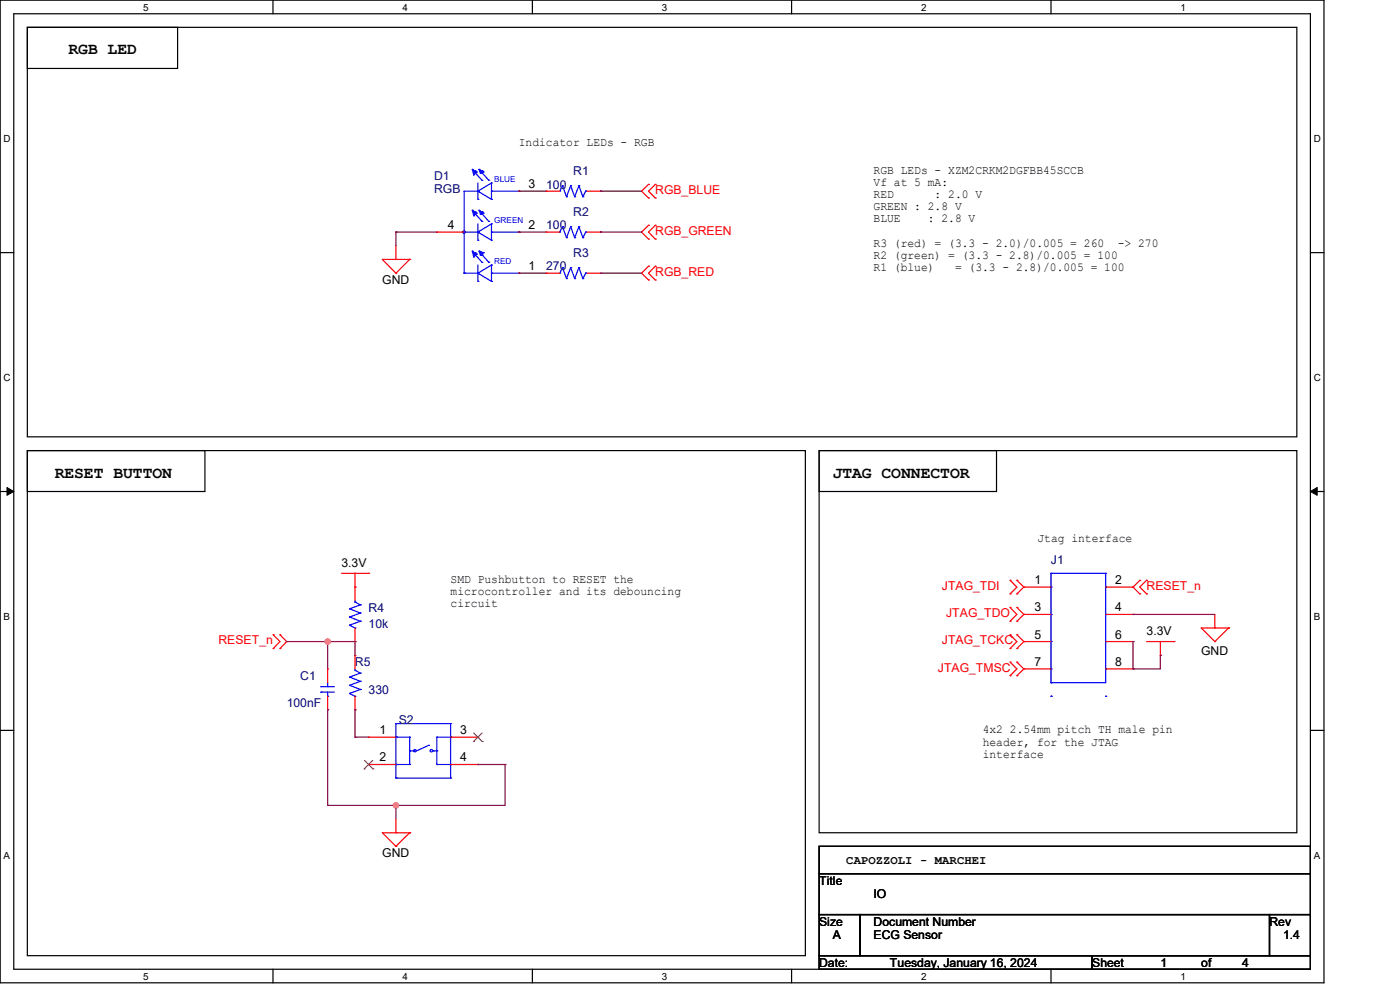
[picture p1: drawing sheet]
<svg xmlns="http://www.w3.org/2000/svg" width="297mm" height="210mm" viewBox="0 0 297 210" stroke-linecap="round" stroke-linejoin="round" font-family="sans-serif">
<path d="M0 0h280.9v208.5h-280.9zM2.9 2.9h275.1v202.7h-275.1z" fill="none" stroke="#000" stroke-width=".25"/>
<g fill="#fff">
<path d="M30.4 .3h1.1v2.4h-1.1z"/>
<path d="M30.4 205.9h1.1v2.3h-1.1z"/>
</g>
<path d="M57.9 0v2.9M57.9 205.6v2.9" fill="none" stroke="#000" stroke-width=".25"/>
<g fill="#fff">
<path d="M85.4 .3h1.1v2.4h-1.1z"/>
<path d="M85.4 205.9h1.1v2.3h-1.1z"/>
</g>
<path d="M112.9 0v2.9M112.9 205.6v2.9" fill="none" stroke="#000" stroke-width=".25"/>
<g fill="#fff">
<path d="M140.4 .3h1.2v2.4h-1.2z"/>
<path d="M140.4 205.9h1.2v2.3h-1.2z"/>
</g>
<path d="M167.9 0v2.9M167.9 205.6v2.9" fill="none" stroke="#000" stroke-width=".25"/>
<g fill="#fff">
<path d="M195.4 .3h1.2v2.4h-1.2z"/>
<path d="M195.4 205.9h1.2v2.3h-1.2z"/>
</g>
<path d="M223 0v2.9M223 205.6v2.9" fill="none" stroke="#000" stroke-width=".25"/>
<g fill="#fff">
<path d="M250.4 .3h1.2v2.4h-1.2z"/>
<path d="M250.4 205.9h1.2v2.3h-1.2z"/>
<path d="M.8 28.2h1.4v2.4h-1.4z"/>
<path d="M278.7 28.2h1.5v2.4h-1.5z"/>
<path d="M.8 78.9h1.4v2.3h-1.4z"/>
<path d="M278.7 78.9h1.5v2.3h-1.5z"/>
</g>
<path d="M0 53.6h2.9M278 53.6h2.9" fill="none" stroke="#000" stroke-width=".25"/>
<g fill="#fff">
<path d="M.8 129.6h1.3v2.3h-1.3z"/>
<path d="M278.7 129.6h1.4v2.3h-1.4z"/>
</g>
<path d="M0 104.3h2.9M278 104.3h2.9" fill="none" stroke="#000" stroke-width=".25"/>
<path d="M1.5 103.4l1.4 .9-1.4 .8zM278 104.3l1.4-.9v1.7z" fill="#000" stroke="#000" stroke-width=".21"/>
<g fill="#fff">
<path d="M.8 180.3h1.3v2.3h-1.3z"/>
<path d="M278.7 180.3h1.4v2.3h-1.4z"/>
</g>
<g fill="none" stroke="#000" stroke-width=".25">
<path d="M5.8 5.8h269.3v86.9h-269.3zM5.8 5.8h31.9v8.7h-31.9zM5.8 95.6h165.1v107.1h-165.1zM5.8 95.6h37.7v8.7h-37.7zM173.8 95.6h101.3v81.1h-101.3zM173.8 95.6h37.6v8.7h-37.6zM0 154.9h2.9M278 154.9h2.9M173.8 179.5h104.2v5.8h-104.2zM173.8 185.3h104.2v8.7h-104.2zM173.8 194h8.7v8.7h-8.7zM182.5 194h86.8v8.7h-86.8z"/>
<path d="M269.3 194h8.7v8.7h-8.7zM173.8 202.7h57.9v2.9h-57.9zM231.7 202.7h46.3v2.9h-46.3z"/>
</g>
<g fill="none" stroke="#f00" stroke-width=".25">
<path d="M137.6 39.1h.1M137.6 39.1l-1.5 1.5 1.5 1.4M139 39.1h.1M139 39.1l-1.4 1.5 1.4 1.4M84 55h.1M84 58h.1M84 52.2v2.8M86.9 55h.1M86.9 55h-5.8l2.9 3M86.9 55l-2.9 3M92.7 49.2h.1M92.7 49.2h5.8"/>
<path d="M110.1 58h.1M110.1 49.2h.1M110.1 40.6h.1M115.9 58h.1M115.9 49.2h.1M115.9 40.6h.1M115.9 49.2h2.8M115.9 58h2.8M115.9 40.6h2.8M124.5 49.2h2.9M124.5 58h2.9M124.5 40.6h2.9"/>
<path d="M127.4 58h.1M127.4 49.2h.1M127.4 40.6h.1M137.6 42h.1M137.6 56.5h.1M137.6 59.4h.1M137.6 47.8h.1M137.6 50.7h.1M137.6 56.5l-1.5 1.5 1.5 1.4M137.6 47.8l-1.5 1.4 1.5 1.5M139 42h.1M139 59.4h.1"/>
<path d="M139 56.5h.1M139 50.7h.1M139 47.8h.1M139 56.5l-1.4 1.5 1.4 1.4M139 47.8l-1.4 1.4 1.4 1.5M58 134.7h.1M58 137.6h.1M58 134.7l1.4 1.4-1.4 1.5M59.4 137.6h.1M59.4 134.7h.1M59.4 134.7l1.4 1.4-1.4 1.5M72.4 121.6h5.8"/>
<path d="M75.3 124.5h.1M75.3 139h.1M75.3 136.1h.1M75.3 121.6v5.8M75.3 133.2v2.9M75.3 139v2.9M78.2 121.6h.1M214.3 123.1h.1M214.3 126h.1M214.3 128.9h.1M214.3 131.8h.1M214.3 134.7h.1"/>
<path d="M214.3 137.6h.1M214.3 123.1l1.4 1.4-1.4 1.5M214.3 128.9l1.4 1.4-1.4 1.5M214.3 134.7l1.4 1.4-1.4 1.5M215.7 126h.1M215.7 123.1h.1M215.7 131.8h.1M215.7 128.9h.1M215.7 137.6h.1M215.7 134.7h.1M215.7 123.1l1.5 1.4M215.7 128.9l1.5 1.4"/>
<path d="M215.7 134.7l1.5 1.4M217.2 124.5h.1M217.2 130.3h.1M217.2 136.1h.1M217.2 136.1h5.8M217.2 124.5l-1.5 1.5M217.2 130.3l-1.5 1.5M217.2 136.1l-1.5 1.5M217.2 124.5h5.8M217.2 130.3h5.8M234.6 136.1h5.8M234.6 124.5h5.8"/>
<path d="M234.6 130.3h5.8M240.4 124.5h.1M240.4 130.3h.1M240.4 136.1h.1M240.4 124.5l1.4 1.5M241.8 123.1h.1M241.8 126h.1M241.8 123.1l-1.4 1.4M243.2 126h.1M243.2 123.1h.1M243.2 136.1h5.8M243.2 123.1l-1.4 1.4 1.4 1.5"/>
<path d="M246.2 139h.1M246.2 136.1v2.9M249 136.1h.1M257.7 133.2h.1M257.7 136.1h.1M257.7 130.3v2.9M260.6 133.2h.1M260.6 133.2h-5.8l2.9 2.9M260.6 133.2l-2.9 2.9M69.5 141.9h.1M69.5 150.6h.1M69.5 141.9v2.9"/>
<path d="M69.5 147.7v2.9M75.3 150.6h.1M75.3 147.7v2.9M78.2 156.4h.1M78.2 156.4h5.8M95.6 156.4h5.8M101.4 156.4h.1M214.3 140.5h.1M214.3 143.3h.1M214.3 140.5l1.4 1.4-1.4 1.4M215.7 143.3h.1M215.7 140.5h.1"/>
<path d="M215.7 140.5l1.5 1.4M217.2 141.9h.1M217.2 141.9l-1.5 1.4M217.2 141.9h5.8M234.6 141.9h5.8M240.4 141.9h.1M78.2 162.2h.1M78.2 162.2h5.8M84 176.7h.1M84 179.5h.1M84 173.8v2.9M86.9 176.7h.1"/>
<path d="M86.9 176.7h-5.8l2.9 2.8M86.9 176.7l-2.9 2.8M95.6 162.2h5.8M101.4 162.2h.1"/>
</g>
<g fill="none" stroke="#00f" stroke-width=".25">
<path d="M100.2 35.9h.1M100.2 35.9l2 2.3M100.2 35.9l.9 .6M100.2 35.9l.3 1.2M100.5 37.1h.1M100.5 36.2h.1M100.5 36.2v.9M100.5 36.2h.3M100.8 36.2h.1M100.8 36.5h.1M100.8 36.5h.3M101.1 36.5h.1"/>
<path d="M101.1 36.5l-.6 .6M101.4 38.8v3.5M101.6 35.9h.1M101.6 35.9l2.1 2.3M101.6 35.9l.9 .6M101.6 35.9l.3 .9M101.9 36.8h.1M101.9 36.2h.1M101.9 36.2h.3M101.9 36.2v.6M102.2 38.2h.1M102.2 36.2h.1"/>
<path d="M102.2 36.2l.3 .3M102.5 36.5h.1M102.5 36.5l-.6 .3M103.7 38.2h.1M104.3 38.8h.1M104.3 38.8v3.5M104.3 38.8l-2.9 1.8M119.3 39.4h.1M119.3 39.4l.9 2.3M119.3 39.4l-.6 1.2M121.1 39.4h.1M121.1 39.4l.8 2.3"/>
<path d="M121.1 39.4l-.9 2.3M122.8 39.4h.1M122.8 39.4l.9 2.3M122.8 39.4l-.9 2.3M98.5 58h.1M98.5 49.2h.1M98.5 49.2h2.9M98.5 58h2.9M100.2 44.6h.1M100.2 53.3h.1M100.2 44.6l2 2.3M100.2 44.6l.9 .6"/>
<path d="M100.2 44.6l.3 1.2M100.2 53.3l2 2.3M100.2 53.3l.9 .6M100.2 53.3l.3 1.2M100.5 45.8h.1M100.5 44.9h.1M100.5 54.5h.1M100.5 53.6h.1M100.5 44.9v.9M100.5 53.6v.9M100.5 44.9h.3M100.5 53.6h.3"/>
<path d="M100.8 44.9h.1M100.8 45.2h.1M100.8 53.6h.1M100.8 53.9h.1M100.8 45.2h.3M100.8 53.9h.3M101.1 45.2h.1M101.1 53.9h.1M101.1 45.2l-.6 .6M101.1 53.9l-.6 .6M101.4 40.6h.1M101.4 42.3h.1"/>
<path d="M101.4 49.2h.1M101.4 51h.1M101.4 58h.1M101.4 59.7h.1M101.4 40.6h-2.9v17.4M101.4 40.6l2.9 1.7M101.4 47.5v3.5M101.4 56.2v3.5M101.4 49.2l2.9 1.8M101.4 58l2.9 1.7M101.6 44.6h.1M101.6 53.3h.1"/>
<path d="M101.6 44.6l2.1 2.3M101.6 44.6l.9 .6M101.6 44.6l.3 .9M101.6 53.3l2.1 2.3M101.6 53.3l.9 .3M101.6 53.3l.3 .9M101.9 45.5h.1M101.9 44.9h.1M101.9 54.2h.1M101.9 53.6h.1M101.9 44.9v.6M101.9 53.6v.6"/>
<path d="M101.9 44.9h.3M101.9 53.6h.3M102.2 46.9h.1M102.2 44.9h.1M102.2 55.6h.1M102.2 53.6h.1M102.2 44.9l.3 .3M102.2 53.6l.3 .3M102.5 45.2h.1M102.5 53.6h.1M102.5 45.2l-.6 .3M102.5 53.6l-.6 .6"/>
<path d="M103.7 46.9h.1M103.7 55.6h.1M104.3 42.3h.1M104.3 51h.1M104.3 47.5h.1M104.3 59.7h.1M104.3 56.2h.1M104.3 58h.1M104.3 49.2h.1M104.3 40.6h.1M104.3 47.5v3.5M104.3 56.2v3.5"/>
<path d="M104.3 47.5l-2.9 1.7M104.3 56.2l-2.9 1.8M104.3 40.6h5.8M104.3 49.2h5.8M104.3 58h5.8M118.7 58h.1M118.7 49.2h.1M118.7 40.6h.1M119.3 56.8h.1M119.3 48.1h.1M119.3 56.8l.9 2.3M119.3 56.8l-.6 1.2"/>
<path d="M119.3 48.1l.9 2.3M119.3 48.1l-.6 1.1M120.2 59.1h.1M120.2 50.4h.1M120.2 41.7h.1M121.1 56.8h.1M121.1 48.1h.1M121.1 56.8l.8 2.3M121.1 56.8l-.9 2.3M121.1 48.1l.8 2.3M121.1 48.1l-.9 2.3M121.9 59.1h.1"/>
<path d="M121.9 50.4h.1M121.9 41.7h.1M122.8 56.8h.1M122.8 48.1h.1M122.8 56.8l.9 2.3M122.8 56.8l-.9 2.3M122.8 48.1l.9 2.3M122.8 48.1l-.9 2.3M123.7 59.1h.1M123.7 50.4h.1M123.7 41.7h.1M124.2 58h.1"/>
<path d="M124.2 49.2h.1M124.2 40.6h.1M124.2 40.6h.3M124.2 49.2h.3M124.2 58h.3M124.2 58l-.5 1.1M124.2 49.2l-.5 1.2M124.2 40.6l-.5 1.1M74.2 129.2h.1M74.2 130.9h.1M74.2 132.6h.1M74.2 129.2l2.3 .8"/>
<path d="M74.2 130.9l2.3 .9M74.2 132.6l1.1 .6M75.3 133.2h.1M75.3 127.7h.1M75.3 127.4v.3M75.3 127.7l1.2 .6M76.5 128.3h.1M76.5 130h.1M76.5 131.8h.1M76.5 128.3l-2.3 .9M76.5 130l-2.3 .9M76.5 131.8l-2.3 .8"/>
<path d="M223 121.6h.1M223 124.5h.1M223 130.3h.1M223 136.1h.1M223 121.6h11.6M223 121.6v23.2M234.6 121.6h.1M234.6 124.5h.1M234.6 130.3h.1M234.6 136.1h.1M234.6 121.6v23.2h-11.6M68.1 145.7h.1"/>
<path d="M68.1 146.8h.1M68.1 145.7h2.9M68.1 146.8h2.9M69.5 147.7h.1M69.5 145.7h.1M69.5 144.8v.9M69.5 146.8v.9M74.2 143.6h.1M74.2 145.4h.1M74.2 147.1h.1M74.2 143.6l2.3 .9M74.2 145.4l2.3 .9"/>
<path d="M74.2 147.1l1.1 .6M75.3 147.7h.1M75.3 142.2h.1M75.3 142.2l1.2 .6M75.3 141.9v.3M76.5 142.8h.1M76.5 144.5h.1M76.5 146.3h.1M76.5 142.8l-2.3 .8M76.5 144.5l-2.3 .9M76.5 146.3l-2.3 .8M84 156.4h.1"/>
<path d="M84 153.5h.1M84 153.5h11.6M84 153.5v11.6M84 156.4h2.9M86.9 156.4h.1M86.9 159.3h.1M86.9 156.4v5.8M86.9 159.3h.9M87.8 159.3h.1M90.9 158.1h.1M90.9 158.1l-2.6 1.2M91.8 159.3h.1"/>
<path d="M91.8 159.3h.9M92.7 156.4h.1M92.7 159.3h.1M92.7 156.4h2.9M92.7 156.4v5.8M95.6 153.5h.1M95.6 156.4h.1M95.6 153.5v11.6M223 141.9h.1M223 147.7h.1M223 144.8h.1M234.6 141.9h.1"/>
<path d="M234.6 147.7h.1M84 165.1h.1M84 162.2h.1M84 165.1h11.6M84 162.2h2.9M86.9 162.2h.1M92.7 162.2h.1M92.7 162.2h2.9M95.6 162.2h.1M95.6 165.1h.1"/>
<circle cx="88" cy="159.3" r=".27"/>
<circle cx="91.5" cy="159.3" r=".27"/>
</g>
<circle cx="98.5" cy="49.2" r=".27" fill="#00f" stroke="#00f" stroke-width=".25"/>
<path d="M100.5 157.3h.1M100.5 155.5l1.8 1.8M102.3 155.5l-1.8 1.8M102.3 157.3h.1M77.3 163.1h.1M77.3 161.3l1.8 1.8M79.1 161.3l-1.8 1.8M79.1 163.1h.1" fill="none" stroke="#804000" stroke-width=".21"/>
<g fill="none" stroke="#800040" stroke-width=".25">
<path d="M84 49.2h.1M84 49.2h8.7M84 49.2v3M110.1 58h.1M110.1 49.2h.1M110.1 40.6h.1M110.1 40.6h5.8M110.1 49.2h5.8M110.1 58h5.8M127.4 40.6h.1M127.4 49.2h.1M127.4 58h.1"/>
<path d="M127.4 40.6h8.7M127.4 49.2h8.7M127.4 58h8.7M60.8 136.1h.1M60.8 136.1h14.5M69.5 136.1h.1M69.5 136.1v5.8M75.3 136.1h.1M75.3 136.1v2.9M240.4 130.3h.1M240.4 136.1h.1M240.4 130.3h17.3"/>
<path d="M240.4 136.1v5.8M246.2 139h.1M246.2 139v2.9h-5.8M69.5 150.6h.1M69.5 150.6v20.3M75.3 150.6h.1M75.3 156.4h.1M75.3 150.6v5.8M75.3 156.4h2.9M240.4 141.9h.1M69.5 170.9h.1M84 170.9h.1"/>
<path d="M84 170.9v2.9M101.4 162.2h.1M101.4 162.2h5.7M107.1 162.2h.1M107.1 162.2v8.7h-37.6"/>
</g>
<g fill="#f0f" stroke="#f0f" stroke-width=".25">
<circle cx="69.5" cy="136.1" r=".55"/>
<circle cx="84" cy="170.9" r=".55"/>
</g>
<g font-size="3.5">
<text x="14.5" y="11.6">RGB LED</text>
<text x="11.6" y="101.3">RESET BUTTON</text>
<text x="176.7" y="101.3">JTAG CONNECTOR</text>
</g>
<g font-size="2.6">
<text x="110.1" y="31.1">Indicator LEDs - RGB</text>
<text x="112.1" y="39.9">3</text>
<text x="185.3" y="36.8">RGB LEDs - XZM2CRKM2DGFBB45SCCB</text>
<text x="185.3" y="39.4">Vf at 5 mA:</text>
<text x="185.3" y="42">RED</text>
<text x="198.3" y="42">: 2.0 V</text>
<text x="185.3" y="44.6">GREEN : 2.8 V</text>
<text x="185.3" y="47.2">BLUE</text>
<text x="196.8" y="47.2">: 2.8 V</text>
<text x="95" y="48.6">4</text>
<text x="112.1" y="48.6">2</text>
<text x="185.3" y="52.3">R3 (red) = (3.3 - 2.0)/0.005 = 260</text>
<text x="237.1" y="52.3">-&gt; 270</text>
<text x="112.1" y="57.3">1</text>
<text x="185.3" y="54.9">R2 (green) = (3.3 - 2.8)/0.005 = 100</text>
<text x="185.3" y="57.5">R1 (blue)</text>
<text x="202.6" y="57.5">= (3.3 - 2.8)/0.005 = 100</text>
<text x="81.1" y="60.3">GND</text>
<text x="220.1" y="115">Jtag interface</text>
<text x="72.4" y="120.2">3.3V</text>
<text x="95.6" y="123.7">SMD Pushbutton to RESET the</text>
<text x="219.5" y="123.9">1</text>
<text x="236.6" y="123.9">2</text>
<text x="95.6" y="126.3">microcontroller and its debouncing</text>
<text x="95.6" y="128.9">circuit</text>
<text x="219.5" y="129.7">3</text>
<text x="236.6" y="129.7">4</text>
<text x="219.5" y="135.5">5</text>
<text x="236.6" y="135.5">6</text>
<text x="243.2" y="134.7">3.3V</text>
<text x="219.5" y="141.3">7</text>
<text x="236.6" y="141.3">8</text>
<text x="254.8" y="139">GND</text>
<text x="80.5" y="155.7">1</text>
<text x="97.6" y="155.7">3</text>
<text x="208.5" y="155.6">4x2 2.54mm pitch TH male pin</text>
<text x="80.5" y="161.5">2</text>
<text x="97.6" y="161.5">4</text>
<text x="208.5" y="158.2">header, for the JTAG</text>
<text x="208.5" y="160.7">interface</text>
<text x="81.1" y="181.9">GND</text>
<text x="179.5" y="183.4">CAPOZZOLI - MARCHEI</text>
<text x="173.8" y="187.7">Title</text>
<text x="185.3" y="190.6">IO</text>
<text x="173.8" y="196.3">Size</text>
<text x="185.3" y="196.3">Document Number</text>
<text x="269.3" y="196.3">Rev</text>
<text x="176.7" y="199.3">A</text>
<text x="185.3" y="199.3">ECG Sensor</text>
<text x="272.2" y="199.3">1.4</text>
<text x="173.8" y="205.1">Date:</text>
<text x="188.8" y="205.1">Tuesday, January 16, 2024</text>
<text x="231.7" y="205.1">Sheet</text>
<text x="246.2" y="205.1">1</text>
<text x="254.8" y="205.1">of</text>
<text x="263.5" y="205.1">4</text>
</g>
<g font-size="2.6" fill="#000080">
<text x="92.1" y="38.3">D1</text>
<text x="92.1" y="40.9">RGB</text>
<text x="115.9" y="40">100</text>
<text x="121.6" y="37.1">R1</text>
<text x="121.6" y="45.8">R2</text>
<text x="115.9" y="48.7">100</text>
<text x="115.9" y="57.4">270</text>
<text x="121.6" y="54.5">R3</text>
<text x="223" y="119.6">J1</text>
<text x="78.2" y="129.8">R4</text>
<text x="78.2" y="133.2">10k</text>
<text x="75.3" y="141.4">R5</text>
<text x="63.7" y="144.2">C1</text>
<text x="78.2" y="147.1">330</text>
<text x="60.8" y="150">100nF</text>
<text x="84.6" y="153.5">S2</text>
</g>
<g font-size="2.6" fill="#f00">
<text x="139" y="41.1">RGB_BLUE</text>
<text x="139" y="49.8">RGB_GREEN</text>
<text x="139" y="58.5">RGB_RED</text>
<text x="199.8" y="125.1">JTAG_TDI</text>
<text x="243.2" y="125.1">RESET_n</text>
<text x="200.7" y="130.9">JTAG_TDO</text>
<text x="46.4" y="136.7">RESET_n</text>
<text x="199.8" y="136.7">JTAG_TCKC</text>
<text x="199" y="142.5">JTAG_TMSC</text>
</g>
<g font-size="2.1">
<text x="30.4" y="2.2">5</text>
<text x="85.4" y="2.2">4</text>
<text x="140.4" y="2.2">3</text>
<text x="195.4" y="2.2">2</text>
<text x="250.4" y="2.2">1</text>
<text x=".8" y="30.1">D</text>
<text x="278.7" y="30.1">D</text>
<text x=".8" y="80.8">C</text>
<text x="278.7" y="80.8">C</text>
<text x=".8" y="131.5">B</text>
<text x="278.7" y="131.5">B</text>
<text x=".8" y="182.2">A</text>
<text x="278.7" y="182.2">A</text>
<text x="30.4" y="207.8">5</text>
<text x="85.4" y="207.8">4</text>
<text x="140.4" y="207.8">3</text>
<text x="195.4" y="207.8">2</text>
<text x="250.4" y="207.8">1</text>
</g>
<g font-size="1.7" fill="#00f">
<text x="104.9" y="38.7">BLUE</text>
<text x="104.9" y="47.4">GREEN</text>
<text x="104.9" y="56.1">RED</text>
</g>
</svg>
